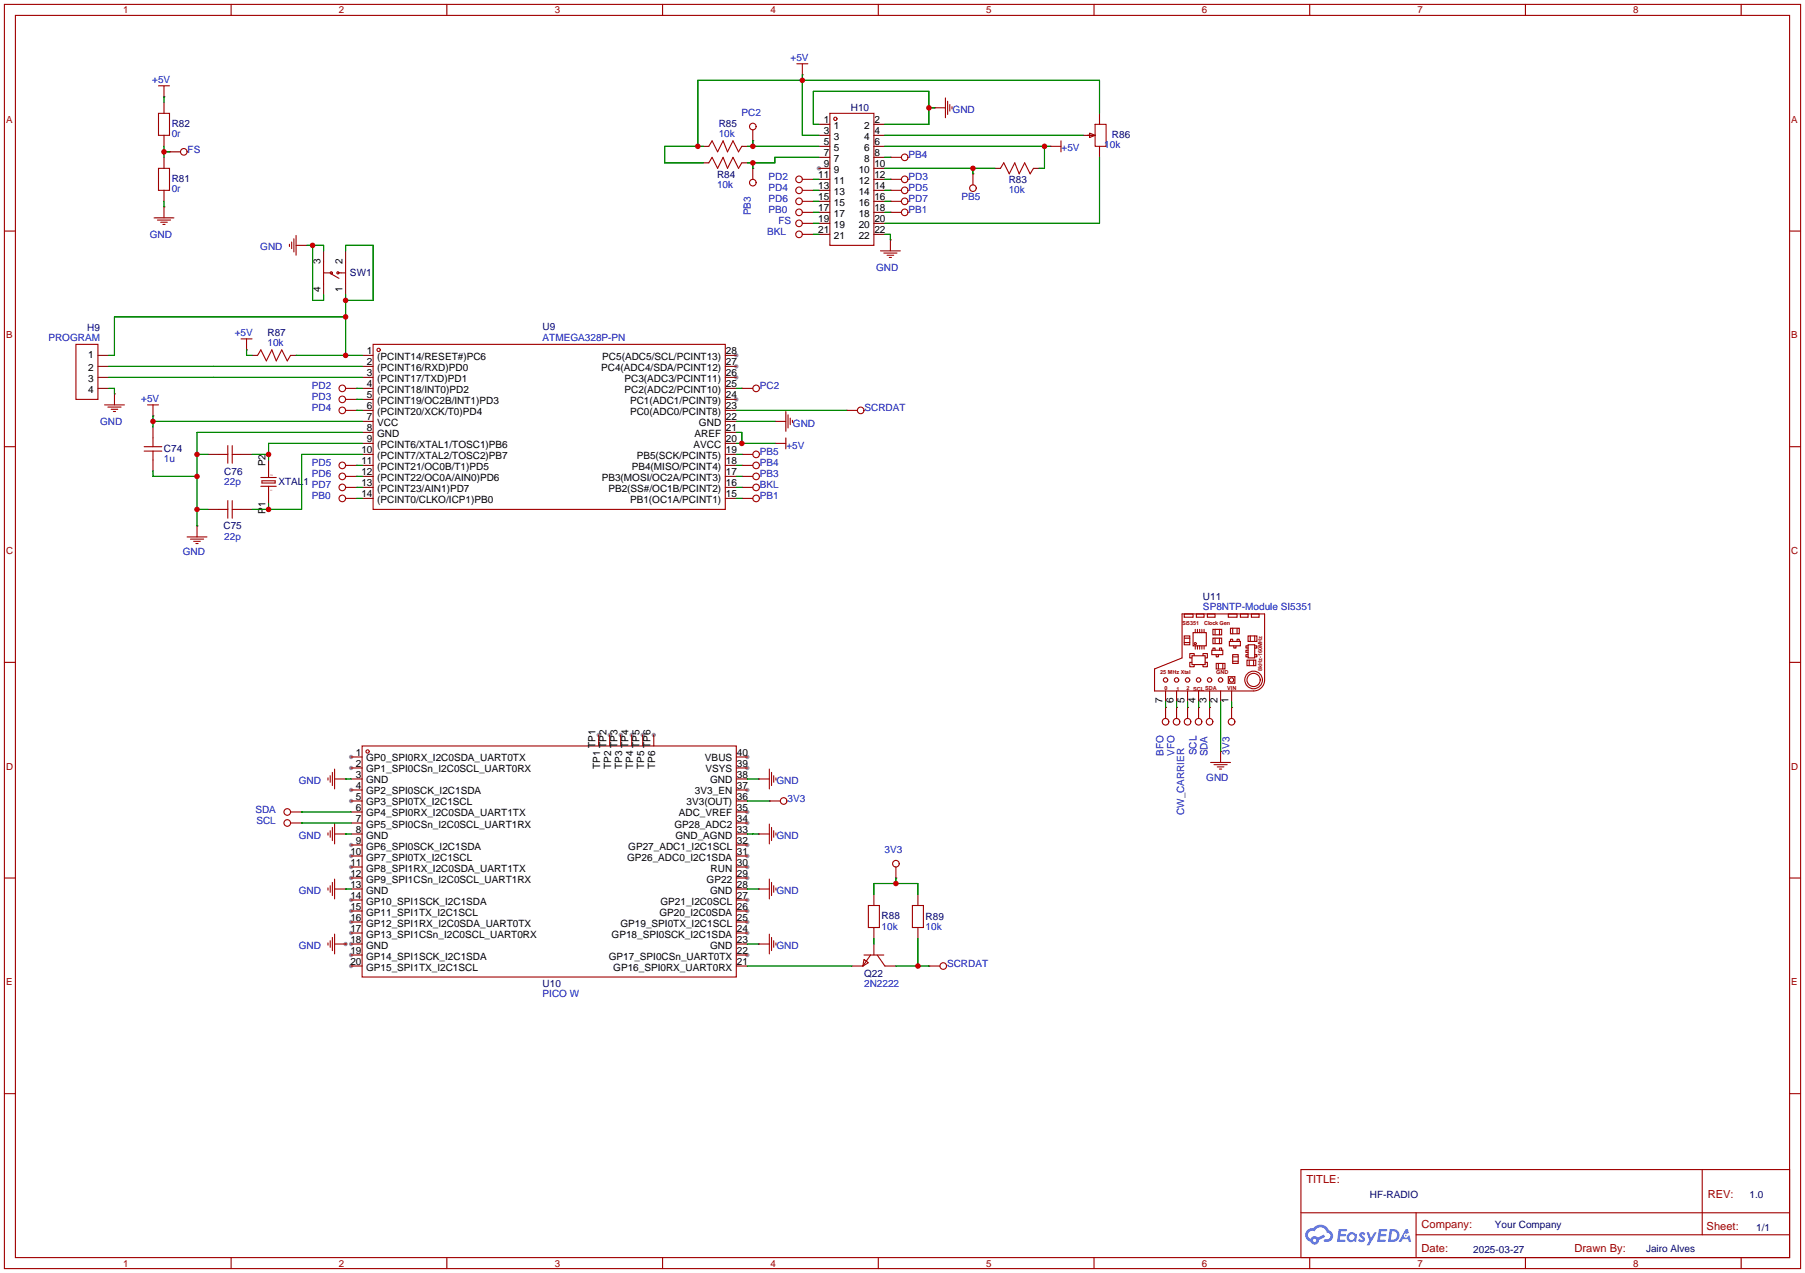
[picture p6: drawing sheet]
<svg xmlns="http://www.w3.org/2000/svg" width="417mm" height="294mm" viewBox="0 0 417 294" stroke-linecap="round" stroke-linejoin="round" font-family="sans-serif">
<g fill="#999">
<circle cx="189" cy="38.9" r=".51"/>
<circle cx="169.9" cy="82" r=".51"/>
<circle cx="169.9" cy="84.6" r=".51"/>
<circle cx="169.9" cy="87.1" r=".51"/>
<circle cx="169.9" cy="92.2" r=".51"/>
<circle cx="81" cy="174.8" r=".51"/>
<circle cx="81" cy="177.3" r=".51"/>
<circle cx="81" cy="182.4" r=".51"/>
<circle cx="81" cy="184.9" r=".51"/>
<circle cx="81" cy="195.1" r=".51"/>
<circle cx="81" cy="197.6" r=".51"/>
<circle cx="81" cy="200.2" r=".51"/>
<circle cx="81" cy="202.7" r=".51"/>
<circle cx="81" cy="207.8" r=".51"/>
<circle cx="81" cy="210.3" r=".51"/>
<circle cx="81" cy="212.9" r=".51"/>
<circle cx="81" cy="215.4" r=".51"/>
<circle cx="81" cy="217.9" r=".51"/>
<circle cx="81" cy="220.5" r=".51"/>
<circle cx="81" cy="223" r=".51"/>
<circle cx="172.5" cy="220.5" r=".51"/>
<circle cx="172.5" cy="215.4" r=".51"/>
<circle cx="172.5" cy="212.9" r=".51"/>
<circle cx="172.5" cy="210.3" r=".51"/>
<circle cx="172.5" cy="207.8" r=".51"/>
<circle cx="172.5" cy="202.7" r=".51"/>
<circle cx="172.5" cy="200.2" r=".51"/>
<circle cx="172.5" cy="197.6" r=".51"/>
<circle cx="172.5" cy="195.1" r=".51"/>
<circle cx="172.5" cy="190" r=".51"/>
<circle cx="172.5" cy="187.5" r=".51"/>
<circle cx="172.5" cy="182.4" r=".51"/>
<circle cx="172.5" cy="177.3" r=".51"/>
<circle cx="172.5" cy="174.8" r=".51"/>
<circle cx="138.2" cy="169.7" r=".51"/>
<circle cx="140.7" cy="169.7" r=".51"/>
<circle cx="143.3" cy="169.7" r=".51"/>
<circle cx="145.8" cy="169.7" r=".51"/>
<circle cx="148.3" cy="169.7" r=".51"/>
<circle cx="150.9" cy="169.7" r=".51"/>
<circle cx="79.8" cy="217.9" r=".51"/>
</g>
<g fill="none" stroke="#a10000" stroke-width=".25">
<path d="M1 1h414.5v291.9h-414.5zM3.6 3.6h409.4v286.7h-409.4zM53.3 1v2.6M103.1 1v2.6M152.9 1v2.6M202.7 1v2.6M252.5 1v2.6M302.3 1v2.6M352 1v2.6M401.8 1v2.6M1 53.3h2.6M413 53.3h2.5"/>
<path d="M1 103.1h2.6M413 103.1h2.5M1 152.9h2.6M413 152.9h2.5M1 202.7h2.6M413 202.7h2.5M1 252.5h2.6M413 252.5h2.5M300.2 270h112.8v20.3h-112.8zM300.3 280h112.6M326.8 280v10.1M392.8 270v15.1"/>
<path d="M53.3 290.3v2.6M103.1 290.3v2.6M152.9 290.3v2.6M202.7 290.3v2.6M252.5 290.3v2.6M302.3 290.3v2.6M326.8 285.1h86.1M352 290.3v2.6M401.8 290.3v2.6"/>
</g>
<g fill="#5487ff">
<path d="M313.9 284.6l.5-.2 .4 .1 .3 .3-.3 .4a.33 .33 0 0 0-.2-.3 .33 .33 0 0 0-.4 .2l.1 .1a.86 .86 0 0 1 .6 .6 .86 .86 0 0 1-.2 .9h-.7l-.6-.4 .3-.3 .5 .3 .3-.2-.1-.1a.88 .88 0 0 1-.5-1.4z"/>
<path d="M315.4 284.5h.5l.5 1.3 .8-1.3h.6l-1.8 3h-.6l.6-1.1z"/>
<path d="M309 283.7l1.8 .1v.4h-1.3l-.1 .7h1.1l.2 .2-.3 .3h-1.1l-.1 .8h1.2l.1 .2-.1 .3h-1.9z"/>
<path d="M318.2 283.7l1.9 .1-.1 .4h-1.3v.7h1l.3 .2-.3 .3h-1.1l-.1 .8h1.2l.1 .2-.1 .3h-1.9z"/>
<path d="M324.4 283.7h.5l.2 .9-.4 .2a.5 .5 0 0 0-.7 .2 .5 .5 0 0 0 .3 .7 .5 .5 0 0 0 .6-.4l.4-.2 .4 1.6h-.6l-.2-.6h-1.2l-.3 .6h-.6z"/>
<path d="M320.7 283.7l-.4 3h1a1.51 1.51 0 0 0 1.7-1.5 1.51 1.51 0 0 0-1.8-1.5zM321.2 284.2a1.02 1.02 0 0 1 1.2 1.2 1.02 1.02 0 0 1-1.4 .8z"/>
<path d="M311.2 284.7a1.11 1.11 0 0 0-.3 1.6 1.11 1.11 0 0 0 1.6 .2l.5 .2 .2-1.6-.4-.3a1.02 1.02 0 0 0-1.6-.1zM311.3 285.6a.67 .67 0 0 1 1.3 0 .67 .67 0 0 1-1.3 0z"/>
<path d="M301.7 284a1.58 1.58 0 0 0 .7 2.7 1.01 1.01 0 0 0 1.2 .6 1.01 1.01 0 0 0 .8-1l1.4-.8-.3-.5-1.3 .7-.5-.3a1.02 1.02 0 0 0-1.3 .6 1 1 0 0 1-.4-1.4 1 1 0 0 1 1.4-.3 1.49 1.49 0 0 1 1.5-1 1.49 1.49 0 0 1 1.3 1.3 .82 .82 0 0 1 .8 1 .82 .82 0 0 1-1.2 .5l-.3 .1v.3a1.4 1.4 0 0 0 2-.6 1.4 1.4 0 0 0-.8-1.9 2.19 2.19 0 0 0-3.7-.5l-.8 .1zM303 286.4a.4 .4 0 0 1 .8 0 .4 .4 0 0 1-.8 0z"/>
<circle cx="324.4" cy="285.2" r=".19"/>
</g>
<g fill="none" stroke="#a10000" stroke-width=".25">
<path d="M36.6 19.8h2.5M37.8 19.8v2.6M183.9 14.7h2.5M185.2 14.7v2.6M36.6 38.9h2.5v5h-2.5zM36.6 26.2h2.5v5h-2.5zM39.1 35.1h2.6M163.6 37.6l.7-1.3 1.3 2.6 1.3-2.6 1 2.6 1.3-2.6 1.2 2.6 .8-1.3M163.6 33.8l.7-1.3 1.3 2.6 1.3-2.6 1 2.6 1.3-2.6 1.2 2.6 .8-1.3M173.7 30v2.5M173.7 38.9v2.5M191.5 26.2h10.2v30.4h-10.2z"/>
<path d="M205.5 36.3h2.5M215.6 24.9h2.6M218.2 22.6v4.6M218.7 23.4v3M219.2 24.1v1.6M219.7 24.6v.5M230.9 38.9l.7-1.3 1.3 2.5 1.3-2.5 1 2.5 1.3-2.5 1.2 2.5 .8-1.2M242.3 33.8h2.6M244.9 32.5v2.6M251 31.2h1.2M251.5 30.7l1.2 .5-1.2 .6zM252.7 28.7h2.6v5.1h-2.6z"/>
<path d="M35.6 50.3h4.5M36.3 50.8h3.1M37.1 51.3h1.5M37.6 51.8h.5M37.8 47.8v2.5M66.8 56.4v.5M67.3 55.9v1.5M67.8 55.1v3.1M68.3 56.6h2.6M68.3 54.4v4.5M185.2 54.1h2.5M185.2 51.6h2.5"/>
<path d="M185.2 49h2.5M185.2 46.5h2.5M185.2 43.9h2.5M185.2 41.4h2.5M203.2 57.9h4.6M204 58.4h3M204.7 58.9h1.5M205.2 59.4h.5M205.5 55.4v2.5M205.5 49h2.5M205.5 46.5h2.5M205.5 43.9h2.5"/>
<path d="M205.5 41.4h2.5M224.5 40.1v2.6M17.5 79.5h5.1v12.7h-5.1zM55.6 78.2h2.6M56.9 78.2v2.6M74.7 63h1.8M74.7 60.5v5M76.5 63.2l1.7 1.1M78 63h1.8M79.8 60.5v5M86.1 79.5h81.3v38.1h-81.3zM24.1 93.5h4.6"/>
<path d="M24.9 94h3M25.7 94.5h1.5M26.2 95h.5M26.4 90.9v2.6M34 93.5h2.6M35.3 93.5v2.5M59.4 82l.8-1.2 1.3 2.5 1.2-2.5 1.1 2.5 1.2-2.5 1.3 2.5 .8-1.3M79.8 89.7h2.5M79.8 94.7h2.5M79.8 92.2h2.5M171.2 89.7h2.5M178.8 97.3h2.6"/>
<path d="M181.4 95v4.6M181.9 95.8v3M182.4 96.5v1.5M182.9 97v.5M195.3 94.7h2.6M33.3 104.1h4M33.3 103.1h4M35.3 101.1v2M35.3 104.1v2.1M50.5 104.9h2.1M50.5 117.6h2.1M52.6 102.9v4"/>
<path d="M52.6 115.6v4M53.6 104.9h2M53.6 117.6h2M53.6 102.9v4M53.6 115.6v4M60.2 110.2h3.6M60.2 112.3h3.6M60.5 111h3v.5h-3zM62 108.7v1.5M62 112.3v1.5M79.8 112.5h2.5M79.8 107.4h2.5"/>
<path d="M79.8 110h2.5M79.8 115.1h2.5M171.2 104.9h2.5M171.2 112.5h2.5M171.2 107.4h2.5M171.2 110h2.5M171.2 115.1h2.5M178.8 102.4h2.6M181.4 101.1v2.5M43.2 124h4.6M43.9 124.5h3.1M44.7 125h1.5"/>
<path d="M45.2 125.5h.5M45.5 121.4v2.6M272.8 141.7h19v15.3a2.54 2.54 0 0 1-2.5 2.5h-22.9v-5.1l6.4-2.5zM273.3 141.7h2v.8h-2zM273.3 146.8h1.3v2h-1.3zM273.3 148.3h1.3M273.3 147.3h1.3M275.1 151.4h3v2h-3zM275.1 152.9h-.5v1h1v-.5M275.3 146h3.1v3.1h-3.1zM275.6 151.4v-.5h-1v1h.5M275.8 145.3v.7"/>
<path d="M275.8 149.1v.8M276.1 141.7h1.8v.8h-1.8zM276.4 145.3v.7M276.4 149.1v.8M276.9 145.3v.7M276.9 149.1v.8M277.4 145.3v.7M277.4 149.1v.8M277.6 151.4v-.5h1v1h-.5M277.9 145.3v.7M277.9 149.1v.8M278.1 152.9h.5v1h-1v-.5"/>
<path d="M278.6 141.7h1.8v.8h-1.8zM279.7 150.1h2.5v1h-2.5zM279.9 145.3h2v1.3h-2zM279.9 147.3h2v1.3h-2zM279.9 150.1v-.5h.5v.5M280.4 145.3v1.3M280.4 147.3v1.3M280.7 153.2h2v1.2h-2zM280.7 151.1v.5h.5v-.5M281.2 153.2v1.2M281.4 150.1v-.5h.5v.5M281.4 145.3v1.3"/>
<path d="M281.4 147.3v1.3M282.2 153.2v1.2M283.5 156.2h1.5v1.5h-1.5zM283.5 141.7h2v.8h-2zM283.7 148.1h2.6v1h-2.6zM284 145h2v1.3h-2zM284 148.1v-.5h.5v.5M284.5 151.1h1.3v2.1h-1.3zM284.5 145v1.3M284.5 152.7h1.3M284.5 151.6h1.3M284.7 149.1v.5h.5v-.5"/>
<path d="M285.5 148.1v-.5h.5v.5M285.5 145v1.3M286.3 141.7h1.7v.8h-1.7zM287.8 152.4h2v1.3h-2zM288 146.8h2.1v1.3h-2.1zM288 148.8h1.6v3.1h-1.6zM288 150.1h-.5v.5h.5M288 149.1h-.5v.5h.5M288 151.1h-.5v.5h.5M288.3 152.4v1.3M288.5 146.8v1.3M288.8 141.7h1.8v.8h-1.8z"/>
<path d="M289.3 152.4v1.3M289.6 149.1h.5v.5h-.5M289.6 151.1h.5v.5h-.5M289.6 146.8v1.3M75.7 179.6v.5M76.2 179.1v1.5M76.7 178.3v3.1M77.2 179.8h2.6M77.2 177.5v4.6M83.6 172.2h86.3v53.4h-86.3zM175 179.8h2.5M177.5 177.5v4.6"/>
<path d="M178.1 178.3v3.1M178.6 179.1v1.5M179.1 179.6v.5M269 163.3v2.6M271.5 163.3v2.6M274.1 163.3v2.6M276.6 163.3v2.6M279.1 163.3v2.6M279.4 176h4.6M280.2 176.5h3M280.9 177h1.5M281.4 177.5h.5"/>
<path d="M281.7 173.5v2.5M284.2 163.3v2.6M67.1 187.5h2.5M67.1 190h2.5M75.7 192.3v.5M76.2 191.8v1.5M76.7 191v3.1M77.2 192.5h2.6M77.2 190.2v4.6M175 192.5h2.5M177.5 190.2v4.6M177.5 184.9h2.6"/>
<path d="M178.1 191v3.1M178.6 191.8v1.5M179.1 192.3v.5M75.7 205v.5M75.7 217.7v.5M76.2 204.5v1.5M76.2 217.2v1.5M76.7 203.7v3.1M76.7 216.4v3.1M77.2 205.2h2.6M77.2 217.9h2.6M77.2 202.9v4.6"/>
<path d="M77.2 215.6v4.6M175 205.2h2.5M175 217.9h2.5M177.5 202.9v4.6M177.5 215.6v4.6M178.1 203.7v3.1M178.1 216.4v3.1M178.6 204.5v1.5M178.6 217.2v1.5M179.1 205v.5M179.1 217.7v.5M200.4 209h2.5v5.1h-2.5z"/>
<path d="M206.8 200.2v2.5M210.6 209h2.5v5.1h-2.5zM199.4 221.5l1 .7-1.3 .8zM199.4 220.5h4.6M200.9 220.5l-1.8 2.5M202.4 220.5l1.8 2.5M214.4 223h2.5"/>
<circle cx="42.4" cy="35.1" r=".76"/>
<circle cx="173.7" cy="29.2" r=".76"/>
<circle cx="192.8" cy="27.4" r=".38"/>
<circle cx="208.8" cy="36.3" r=".76"/>
<circle cx="173.7" cy="42.2" r=".76"/>
<circle cx="184.4" cy="43.9" r=".76"/>
<circle cx="184.4" cy="41.4" r=".76"/>
<circle cx="184.4" cy="54.1" r=".76"/>
<circle cx="184.4" cy="49" r=".76"/>
<circle cx="184.4" cy="51.6" r=".76"/>
<circle cx="184.4" cy="46.5" r=".76"/>
<circle cx="208.8" cy="41.4" r=".76"/>
<circle cx="208.8" cy="43.9" r=".76"/>
<circle cx="208.8" cy="49" r=".76"/>
<circle cx="208.8" cy="46.5" r=".76"/>
<circle cx="224.5" cy="43.4" r=".76"/>
<circle cx="76.5" cy="63" r=".25"/>
<circle cx="78" cy="63" r=".25"/>
<circle cx="79" cy="92.2" r=".76"/>
<circle cx="79" cy="94.7" r=".76"/>
<circle cx="79" cy="89.7" r=".76"/>
<circle cx="87.4" cy="80.8" r=".38"/>
<circle cx="174.5" cy="89.7" r=".76"/>
<circle cx="198.6" cy="94.7" r=".76"/>
<circle cx="79" cy="107.4" r=".76"/>
<circle cx="79" cy="115.1" r=".76"/>
<circle cx="79" cy="110" r=".76"/>
<circle cx="79" cy="112.5" r=".76"/>
<circle cx="174.5" cy="107.4" r=".76"/>
<circle cx="174.5" cy="104.9" r=".76"/>
<circle cx="174.5" cy="115.1" r=".76"/>
<circle cx="174.5" cy="110" r=".76"/>
<circle cx="174.5" cy="112.5" r=".76"/>
<circle cx="269" cy="157" r=".51"/>
<circle cx="271.5" cy="157" r=".51"/>
<circle cx="274.1" cy="157" r=".51"/>
<circle cx="275.8" cy="148.6" r=".25"/>
<circle cx="276.6" cy="157" r=".51"/>
<circle cx="279.1" cy="157" r=".51"/>
<circle cx="281.7" cy="157" r=".51"/>
<circle cx="284.2" cy="157" r=".51"/>
<circle cx="289.3" cy="157" r="1.52"/>
<circle cx="289.3" cy="157" r="2.03"/>
<circle cx="84.8" cy="173.5" r=".38"/>
<circle cx="269" cy="166.6" r=".76"/>
<circle cx="271.5" cy="166.6" r=".76"/>
<circle cx="274.1" cy="166.6" r=".76"/>
<circle cx="276.6" cy="166.6" r=".76"/>
<circle cx="279.1" cy="166.6" r=".76"/>
<circle cx="284.2" cy="166.6" r=".76"/>
<circle cx="66.3" cy="190" r=".76"/>
<circle cx="66.3" cy="187.5" r=".76"/>
<circle cx="180.8" cy="184.9" r=".76"/>
<circle cx="206.8" cy="199.4" r=".76"/>
<circle cx="217.7" cy="223" r=".76"/>
</g>
<g fill="none" stroke="#870000" stroke-width=".25">
<path d="M185.2 17.3h.1M37.8 22.4h.1M37.8 23.6v2.6M37.8 31.2v2.6M37.8 36.3v2.6M39.1 35.1h.1M162.3 33.8h1.3M162.3 37.6h1.3M171.2 33.8h1.3M171.2 37.6h1.3M173.7 32.5h.1M173.7 38.9h.1"/>
<path d="M189 28.7h2.5M189 31.2h2.5M189 33.8h2.5M189 36.3h2.5M189 38.9h2.5M201.7 28.7h2.5M201.7 31.2h2.5M201.7 33.8h2.5M201.7 36.3h2.5M201.7 38.9h2.5M205.5 36.3h.1M215.6 24.9h.1"/>
<path d="M229.6 38.9h1.3M238.5 38.9h1.3M242.3 33.8h.1M249.9 31.2h2.6M253.7 26.2v2.5M253.7 33.8v2.5M37.8 47.8h.1M37.8 43.9v2.6M70.9 56.6h.1M74.7 57.9v2.6M79.8 57.9v2.6M187.7 54.1h.1"/>
<path d="M187.7 51.6h.1M187.7 49h.1M187.7 46.5h.1M187.7 43.9h.1M187.7 41.4h.1M189 54.1h2.5M189 51.6h2.5M189 49h2.5M189 46.5h2.5M189 43.9h2.5M189 41.4h2.5M201.7 54.1h2.5"/>
<path d="M201.7 51.6h2.5M201.7 49h2.5M201.7 46.5h2.5M201.7 43.9h2.5M201.7 41.4h2.5M205.5 55.4h.1M205.5 49h.1M205.5 46.5h.1M205.5 43.9h.1M205.5 41.4h.1M224.5 40.1h.1M74.7 65.5v2.6"/>
<path d="M79.8 65.5v2.6M22.6 82h2.5M22.6 84.6h2.5M22.6 87.1h2.5M22.6 89.7h2.5M26.4 90.9h.1M35.3 96h.1M35.3 98.6v2.5M56.9 80.8h.1M58.2 82h1.2M67.1 82h1.2M82.3 94.7h.1"/>
<path d="M82.3 92.2h.1M82.3 89.7h.1M83.6 82h2.5M83.6 84.6h2.5M83.6 87.1h2.5M83.6 89.7h2.5M83.6 92.2h2.5M83.6 94.7h2.5M83.6 97.3h2.5M83.6 99.8h2.5M167.4 82h2.5M167.4 84.6h2.5"/>
<path d="M167.4 87.1h2.5M167.4 89.7h2.5M167.4 92.2h2.5M167.4 94.7h2.5M167.4 97.3h2.5M167.4 99.8h2.5M171.2 89.7h.1M178.8 97.3h.1M195.3 94.7h.1M35.3 106.2v2.5M48 117.6h2.5M48 104.9h2.5"/>
<path d="M55.6 117.6h2.6M55.6 104.9h2.6M62 106.2v2.5M62 113.8v2.5M82.3 115.1h.1M82.3 112.5h.1M82.3 110h.1M82.3 107.4h.1M83.6 104.9h2.5M83.6 102.4h2.5M83.6 107.4h2.5M83.6 110h2.5"/>
<path d="M83.6 112.5h2.5M83.6 115.1h2.5M167.4 104.9h2.5M167.4 102.4h2.5M167.4 107.4h2.5M167.4 110h2.5M167.4 112.5h2.5M167.4 115.1h2.5M171.2 104.9h.1M171.2 112.5h.1M171.2 107.4h.1M171.2 110h.1"/>
<path d="M171.2 115.1h.1M178.8 102.4h.1M45.5 121.4h.1M269 159.5v2.6M271.5 159.5v2.6M274.1 159.5v2.6M276.6 159.5v2.6M279.1 159.5v2.6M281.7 159.5v2.6M284.2 159.5v2.6M79.8 179.8h.1M81 174.8h2.6"/>
<path d="M81 177.3h2.6M81 179.8h2.6M138.2 169.7v2.5M140.7 169.7v2.5M143.3 169.7v2.5M145.8 169.7v2.5M148.3 169.7v2.5M150.9 169.7v2.5M169.9 174.8h2.6M169.9 177.3h2.6M169.9 179.8h2.6M175 179.8h.1"/>
<path d="M269 163.3h.1M271.5 163.3h.1M274.1 163.3h.1M276.6 163.3h.1M279.1 163.3h.1M281.7 173.5h.1M284.2 163.3h.1M69.6 187.5h.1M69.6 190h.1M79.8 192.5h.1M81 182.4h2.6M81 184.9h2.6"/>
<path d="M81 187.5h2.6M81 190h2.6M81 192.5h2.6M81 195.1h2.6M81 197.6h2.6M169.9 182.4h2.6M169.9 184.9h2.6M169.9 187.5h2.6M169.9 190h2.6M169.9 192.5h2.6M169.9 195.1h2.6M169.9 197.6h2.6"/>
<path d="M175 192.5h.1M177.5 184.9h.1M79.8 217.9h.1M79.8 205.2h.1M81 200.2h2.6M81 202.7h2.6M81 205.2h2.6M81 207.8h2.6M81 210.3h2.6M81 212.9h2.6M81 215.4h2.6M81 217.9h2.6"/>
<path d="M169.9 200.2h2.6M169.9 202.7h2.6M169.9 205.2h2.6M169.9 207.8h2.6M169.9 210.3h2.6M169.9 212.9h2.6M169.9 215.4h2.6M169.9 217.9h2.6M175 205.2h.1M175 217.9h.1M201.7 206.5v2.5M201.7 214.1v2.6"/>
<path d="M201.7 217.9v2.6M206.8 202.7h.1M211.8 206.5v2.5M211.8 214.1v2.6M81 220.5h2.6M81 223h2.6M169.9 220.5h2.6M169.9 223h2.6M196.6 223h2.5M204.2 223h2.6M214.4 223h.1"/>
</g>
<g fill="none" stroke="#008700" stroke-width=".25">
<path d="M185.2 17.3v13.9h3.8M37.8 22.4v1.2M37.8 33.8v2.5M37.8 35.1h1.3M162.3 33.8h-8.9v3.8h8.9M172.5 33.8h16.5M173.7 32.5v1.3M173.7 37.6v1.3M189 36.3h-10.2v1.3h-6.3M189 28.7h-1.3v-7.6h26.7v7.6h-10.2M204.2 38.9h25.4M204.2 33.8h38.1"/>
<path d="M204.2 36.3h1.3M204.2 31.2h45.7M214.4 24.9h1.2M224.5 38.9v1.2M241 33.8v5.1h-1.2M253.7 36.3v15.3h-49.5M253.7 26.2v-7.7h-92.7v15.3M37.8 46.5v1.3M70.9 56.6h3.8v1.3M72.1 56.6v12.7h2.6v-1.2M79.8 57.9v-1.3h6.3v12.7h-6.3M187.7 54.1h1.3"/>
<path d="M187.7 51.6h1.3M187.7 49h1.3M187.7 46.5h1.3M187.7 43.9h1.3M187.7 41.4h1.3M204.2 54.1h1.3v1.3M204.2 49h1.3M204.2 46.5h1.3M204.2 43.9h1.3M204.2 41.4h1.3M79.8 68.1v13.9M79.8 73.2h-53.4v8.8h-1.3"/>
<path d="M25.1 89.7h1.3v1.2M25.1 87.1h58.5M25.1 84.6h58.5M35.3 97.3h48.3M35.3 96v2.6M56.9 80.8v1.2h1.3M68.3 82h15.3M82.3 89.7h1.3M82.3 94.7h1.3M82.3 92.2h1.3M83.6 99.8h-38.1v21.6M169.9 89.7h1.3"/>
<path d="M169.9 94.7h25.4M169.9 99.8h1.3v2.6M169.9 97.3h8.9M35.3 108.7v1.3h10.2M45.5 104.9h2.5M45.5 117.6h2.5M58.2 104.9h3.8M62 116.3v1.3M82.3 107.4h1.3M82.3 110h1.3M82.3 112.5h1.3M82.3 115.1h1.3"/>
<path d="M83.6 104.9h-14v12.7h-11.4M83.6 102.4h-21.6v3.8M169.9 104.9h1.3M169.9 107.4h1.3M169.9 110h1.3M169.9 112.5h1.3M169.9 115.1h1.3M169.9 102.4h8.9M79.8 179.8h1.2M172.5 179.8h2.5M269 162.1v1.2M271.5 162.1v1.2"/>
<path d="M274.1 162.1v1.2M276.6 162.1v1.2M279.1 162.1v1.2M281.7 162.1v11.4M284.2 162.1v1.2M69.6 187.5h11.4M69.6 190h11.4M79.8 192.5h1.2M172.5 192.5h2.5M172.5 184.9h5M79.8 205.2h1.2M172.5 205.2h2.5"/>
<path d="M172.5 217.9h2.5M201.7 206.5v-2.5h10.1v2.5M201.7 216.7v1.2M206.8 202.7v1.3M211.8 216.7v6.3M172.5 223h24.1M206.8 223h7.6"/>
</g>
<g fill="#c00">
<circle cx="79.8" cy="69.3" r=".63"/>
<circle cx="79.8" cy="73.2" r=".63"/>
<circle cx="79.8" cy="82" r=".63"/>
<circle cx="72.1" cy="56.6" r=".63"/>
<circle cx="37.8" cy="35.1" r=".63"/>
<circle cx="224.5" cy="38.9" r=".63"/>
<circle cx="173.7" cy="33.8" r=".63"/>
<circle cx="173.7" cy="37.6" r=".63"/>
<circle cx="241" cy="33.8" r=".63"/>
<circle cx="161" cy="33.8" r=".63"/>
<circle cx="185.2" cy="18.5" r=".63"/>
<circle cx="214.4" cy="24.9" r=".63"/>
<circle cx="171.2" cy="102.4" r=".63"/>
<circle cx="45.5" cy="104.9" r=".63"/>
<circle cx="45.5" cy="110" r=".63"/>
<circle cx="45.5" cy="117.6" r=".63"/>
<circle cx="35.3" cy="97.3" r=".63"/>
<circle cx="62" cy="104.9" r=".63"/>
<circle cx="62" cy="117.6" r=".63"/>
<circle cx="211.8" cy="223" r=".63"/>
<circle cx="206.8" cy="204" r=".63"/>
</g>
<g font-size="2.6" fill="#a00000">
<text x="301.5" y="273.2">TITLE:</text>
<text x="394.1" y="276.6">REV:</text>
<text x="328.1" y="283.4">Company:</text>
<text x="393.9" y="283.9">Sheet:</text>
<text x="328.1" y="288.9">Date:</text>
<text x="363.4" y="289">Drawn By:</text>
</g>
<g font-size="2.3" fill="#00f">
<text x="182.4" y="14">+5V</text>
<text x="35.1" y="19.2">+5V</text>
<text x="171.1" y="26.7">PC2</text>
<text x="219.8" y="26.1">GND</text>
<text x="39.6" y="31.7">0r</text>
<text x="43.3" y="35.2">FS</text>
<text x="165.9" y="31.6">10k</text>
<text x="245" y="35">+5V</text>
<text x="254.8" y="34.2">10k</text>
<text x="177.4" y="41.6">PD2</text>
<text x="209.7" y="36.5">PB4</text>
<text x="209.7" y="41.6">PD3</text>
<text x="39.6" y="44.4">0r</text>
<text x="165.5" y="43.4">10k</text>
<text x="177.4" y="46.6">PD6</text>
<text x="177.4" y="44.1">PD4</text>
<text x="209.7" y="46.6">PD7</text>
<text x="209.7" y="44.1">PD5</text>
<text x="221.9" y="46.2">PB5</text>
<text x="232.8" y="44.7">10k</text>
<text x="173.3" y="49.7" transform="rotate(-90 173.3 49.7)">PB3</text>
<text x="177.4" y="49.2">PB0</text>
<text x="179.7" y="51.7">FS</text>
<text x="209.7" y="49.2">PB1</text>
<text x="34.5" y="54.9">GND</text>
<text x="60.1" y="57.8">GND</text>
<text x="177" y="54.3">BKL</text>
<text x="202.2" y="62.5">GND</text>
<text x="54.2" y="77.6">+5V</text>
<text x="11.2" y="78.6">PROGRAM</text>
<text x="61.7" y="79.9">10k</text>
<text x="125.2" y="78.6">ATMEGA328P-PN</text>
<text x="72" y="89.8">PD2</text>
<text x="175.4" y="89.8">PC2</text>
<text x="32.6" y="92.8">+5V</text>
<text x="72" y="94.9">PD4</text>
<text x="72" y="92.4">PD3</text>
<text x="199.5" y="94.9">SCRDAT</text>
<text x="23.1" y="98">GND</text>
<text x="183" y="98.5">GND</text>
<text x="37.8" y="106.7">1u</text>
<text x="72" y="107.6">PD5</text>
<text x="175.4" y="105.1">PB5</text>
<text x="175.4" y="107.6">PB4</text>
<text x="181.5" y="103.5">+5V</text>
<text x="51.8" y="112">22p</text>
<text x="72" y="112.7">PD7</text>
<text x="72" y="110.1">PD6</text>
<text x="175.4" y="112.7">BKL</text>
<text x="175.4" y="110.1">PB3</text>
<text x="72" y="115.2">PB0</text>
<text x="175.4" y="115.2">PB1</text>
<text x="51.8" y="124.7">22p</text>
<text x="42.2" y="128.2">GND</text>
<text x="277.6" y="140.9">SP8NTP-Module SI5351</text>
<text x="268.5" y="174.5" transform="rotate(-90 268.5 174.5)">BFO</text>
<text x="271.1" y="174.5" transform="rotate(-90 271.1 174.5)">VFO</text>
<text x="276.1" y="174.4" transform="rotate(-90 276.1 174.4)">SCL</text>
<text x="278.7" y="174.6" transform="rotate(-90 278.7 174.6)">SDA</text>
<text x="283.8" y="174.2" transform="rotate(-90 283.8 174.2)">3V3</text>
<text x="69" y="181">GND</text>
<text x="179.2" y="181">GND</text>
<text x="181.7" y="185.1">3V3</text>
<text x="278.4" y="180.3">GND</text>
<text x="58.9" y="187.6">SDA</text>
<text x="59.2" y="190.2">SCL</text>
<text x="273.3" y="188.2" transform="rotate(-90 273.3 188.2)">CW_CARRIER</text>
<text x="69" y="193.7">GND</text>
<text x="179.2" y="193.7">GND</text>
<text x="204.1" y="196.9">3V3</text>
<text x="69" y="206.4">GND</text>
<text x="179.2" y="206.4">GND</text>
<text x="203.5" y="214.6">10k</text>
<text x="213.6" y="214.6">10k</text>
<text x="69" y="219.1">GND</text>
<text x="179.2" y="219.1">GND</text>
<text x="199.4" y="227.9">2N2222</text>
<text x="218.6" y="223.2">SCRDAT</text>
<text x="125.2" y="230.2">PICO W</text>
</g>
<g font-size="2.3" fill="#000080">
<text x="39.6" y="29.4">R82</text>
<text x="165.9" y="29.3">R85</text>
<text x="196.3" y="25.6">H10</text>
<text x="256.6" y="32">R86</text>
<text x="165.5" y="41.1">R84</text>
<text x="39.6" y="42.1">R81</text>
<text x="232.8" y="42.3">R83</text>
<text x="80.8" y="63.7">SW1</text>
<text x="20.2" y="76.3">H9</text>
<text x="61.7" y="77.6">R87</text>
<text x="125.2" y="76.3">U9</text>
<text x="37.8" y="104.4">C74</text>
<text x="51.8" y="109.7">C76</text>
<text x="64.3" y="112">XTAL1</text>
<text x="51.6" y="122.1">C75</text>
<text x="277.6" y="138.5">U11</text>
<text x="203.5" y="212.3">R88</text>
<text x="213.6" y="212.3">R89</text>
<text x="125.2" y="227.8">U10</text>
<text x="199.4" y="225.6">Q22</text>
<text x="316.1" y="276.5">HF-RADIO</text>
<text x="403.8" y="276.7">1.0</text>
<text x="345" y="283.5">Your Company</text>
<text x="405.3" y="284.1">1/1</text>
<text x="340" y="289.2">2025-03-27</text>
<text x="379.9" y="289.1">Jairo Alves</text>
</g>
<g font-size="2.3">
<text x="190.1" y="28.5">1</text>
<text x="192.5" y="29.7">1</text>
<text x="199.5" y="29.7">2</text>
<text x="201.8" y="28.5">2</text>
<text x="190.1" y="33.6">5</text>
<text x="190.1" y="31">3</text>
<text x="192.5" y="34.8">5</text>
<text x="192.5" y="32.3">3</text>
<text x="199.5" y="32.3">4</text>
<text x="199.5" y="34.8">6</text>
<text x="201.8" y="31">4</text>
<text x="201.8" y="33.6">6</text>
<text x="188.8" y="41.2">11</text>
<text x="190.1" y="38.6">9</text>
<text x="190.1" y="36.1">7</text>
<text x="192.5" y="39.9">9</text>
<text x="192.5" y="37.4">7</text>
<text x="198.2" y="39.9">10</text>
<text x="199.5" y="37.4">8</text>
<text x="201.8" y="36.1">8</text>
<text x="201.8" y="38.6">10</text>
<text x="201.8" y="41.2">12</text>
<text x="188.8" y="46.3">15</text>
<text x="188.8" y="43.7">13</text>
<text x="192.5" y="47.5">15</text>
<text x="192.5" y="45">13</text>
<text x="192.5" y="42.4">11</text>
<text x="198.2" y="42.4">12</text>
<text x="198.2" y="45">14</text>
<text x="198.2" y="47.5">16</text>
<text x="201.8" y="43.7">14</text>
<text x="201.8" y="46.3">16</text>
<text x="188.8" y="53.9">21</text>
<text x="188.8" y="51.3">19</text>
<text x="188.8" y="48.8">17</text>
<text x="192.5" y="52.6">19</text>
<text x="192.5" y="50.1">17</text>
<text x="198.2" y="50.1">18</text>
<text x="198.2" y="52.6">20</text>
<text x="201.8" y="48.8">18</text>
<text x="201.8" y="51.3">20</text>
<text x="201.8" y="53.9">22</text>
<text x="192.5" y="55.1">21</text>
<text x="198.2" y="55.1">22</text>
<text x="74" y="60.9" transform="rotate(-90 74 60.9)">3</text>
<text x="79" y="60.9" transform="rotate(-90 79 60.9)">2</text>
<text x="74" y="67.3" transform="rotate(-90 74 67.3)">4</text>
<text x="79" y="67.3" transform="rotate(-90 79 67.3)">1</text>
<text x="20.4" y="82.6">1</text>
<text x="84.7" y="81.8">1</text>
<text x="87" y="83.1">(PCINT14/RESET#)PC6</text>
<text x="139" y="83.1">PC5(ADC5/SCL/PCINT13)</text>
<text x="167.5" y="81.8">28</text>
<text x="20.4" y="85.6">2</text>
<text x="20.4" y="88.2">3</text>
<text x="84.7" y="89.4">4</text>
<text x="84.7" y="86.9">3</text>
<text x="84.7" y="84.4">2</text>
<text x="87" y="88.2">(PCINT17/TXD)PD1</text>
<text x="87" y="85.6">(PCINT16/RXD)PD0</text>
<text x="138.7" y="85.6">PC4(ADC4/SDA/PCINT12)</text>
<text x="144.1" y="88.2">PC3(ADC3/PCINT11)</text>
<text x="167.5" y="84.4">27</text>
<text x="167.5" y="86.9">26</text>
<text x="167.5" y="89.4">25</text>
<text x="20.4" y="90.7">4</text>
<text x="84.7" y="94.5">6</text>
<text x="84.7" y="92">5</text>
<text x="87" y="95.8">(PCINT20/XCK/T0)PD4</text>
<text x="87" y="93.2">(PCINT19/OC2B/INT1)PD3</text>
<text x="87" y="90.7">(PCINT18/INT0)PD2</text>
<text x="144.1" y="90.7">PC2(ADC2/PCINT10)</text>
<text x="145.4" y="93.2">PC1(ADC1/PCINT9)</text>
<text x="145.4" y="95.8">PC0(ADC0/PCINT8)</text>
<text x="167.5" y="92">24</text>
<text x="167.5" y="94.5">23</text>
<text x="84.7" y="99.6">8</text>
<text x="84.7" y="97.1">7</text>
<text x="87" y="100.9">GND</text>
<text x="87" y="98.3">VCC</text>
<text x="160.3" y="100.9">AREF</text>
<text x="161.3" y="98.3">GND</text>
<text x="167.5" y="97.1">22</text>
<text x="167.5" y="99.6">21</text>
<text x="61.3" y="107.7" transform="rotate(-90 61.3 107.7)">P2</text>
<text x="83.4" y="107.2">11</text>
<text x="83.4" y="104.7">10</text>
<text x="84.7" y="102.1">9</text>
<text x="87" y="105.9">(PCINT7/XTAL2/TOSC2)PB7</text>
<text x="87" y="103.4">(PCINT6/XTAL1/TOSC1)PB6</text>
<text x="146.9" y="105.9">PB5(SCK/PCINT5)</text>
<text x="160" y="103.4">AVCC</text>
<text x="167.5" y="102.1">20</text>
<text x="167.5" y="104.7">19</text>
<text x="167.5" y="107.2">18</text>
<text x="83.4" y="112.3">13</text>
<text x="83.4" y="109.8">12</text>
<text x="87" y="113.6">(PCINT23/AIN1)PD7</text>
<text x="87" y="111">(PCINT22/OC0A/AIN0)PD6</text>
<text x="87" y="108.5">(PCINT21/OC0B/T1)PD5</text>
<text x="138.9" y="111">PB3(MOSI/OC2A/PCINT3)</text>
<text x="140.4" y="113.6">PB2(SS#/OC1B/PCINT2)</text>
<text x="145.8" y="108.5">PB4(MISO/PCINT4)</text>
<text x="167.5" y="109.8">17</text>
<text x="167.5" y="112.3">16</text>
<text x="61.3" y="118.6" transform="rotate(-90 61.3 118.6)">P1</text>
<text x="83.4" y="114.8">14</text>
<text x="87" y="116.1">(PCINT0/CLKO/ICP1)PB0</text>
<text x="145.4" y="116.1">PB1(OC1A/PCINT1)</text>
<text x="167.5" y="114.8">15</text>
<text x="268.3" y="162.3" transform="rotate(-90 268.3 162.3)">7</text>
<text x="270.8" y="162.3" transform="rotate(-90 270.8 162.3)">6</text>
<text x="273.3" y="162.3" transform="rotate(-90 273.3 162.3)">5</text>
<text x="275.9" y="162.3" transform="rotate(-90 275.9 162.3)">4</text>
<text x="278.4" y="162.3" transform="rotate(-90 278.4 162.3)">3</text>
<text x="281" y="162.3" transform="rotate(-90 281 162.3)">2</text>
<text x="283.5" y="162.3" transform="rotate(-90 283.5 162.3)">1</text>
<text x="137.5" y="172.7" transform="rotate(-90 137.5 172.7)">TP1</text>
<text x="140" y="172.7" transform="rotate(-90 140 172.7)">TP2</text>
<text x="142.5" y="172.7" transform="rotate(-90 142.5 172.7)">TP3</text>
<text x="145.1" y="172.7" transform="rotate(-90 145.1 172.7)">TP4</text>
<text x="147.6" y="172.7" transform="rotate(-90 147.6 172.7)">TP5</text>
<text x="150.2" y="172.7" transform="rotate(-90 150.2 172.7)">TP6</text>
<text x="82.2" y="174.5">1</text>
<text x="82.2" y="177.1">2</text>
<text x="82.2" y="179.6">3</text>
<text x="84.5" y="175.8">GP0_SPI0RX_I2C0SDA_UART0TX</text>
<text x="84.5" y="178.3">GP1_SPI0CSn_I2C0SCL_UART0RX</text>
<text x="138.5" y="177.4" transform="rotate(-90 138.5 177.4)">TP1</text>
<text x="141" y="177.4" transform="rotate(-90 141 177.4)">TP2</text>
<text x="143.6" y="177.4" transform="rotate(-90 143.6 177.4)">TP3</text>
<text x="146.1" y="177.4" transform="rotate(-90 146.1 177.4)">TP4</text>
<text x="148.6" y="177.4" transform="rotate(-90 148.6 177.4)">TP5</text>
<text x="151.2" y="177.4" transform="rotate(-90 151.2 177.4)">TP6</text>
<text x="162.7" y="175.8">VBUS</text>
<text x="162.8" y="178.3">VSYS</text>
<text x="170.1" y="179.6">38</text>
<text x="170.1" y="177.1">39</text>
<text x="170.1" y="174.5">40</text>
<text x="82.2" y="182.1">4</text>
<text x="82.2" y="184.7">5</text>
<text x="84.5" y="180.9">GND</text>
<text x="84.5" y="183.4">GP2_SPI0SCK_I2C1SDA</text>
<text x="84.5" y="186">GP3_SPI0TX_I2C1SCL</text>
<text x="158.5" y="186">3V3(OUT)</text>
<text x="160.4" y="183.4">3V3_EN</text>
<text x="163.9" y="180.9">GND</text>
<text x="170.1" y="184.7">36</text>
<text x="170.1" y="182.1">37</text>
<text x="82.2" y="187.2">6</text>
<text x="82.2" y="189.8">7</text>
<text x="84.5" y="188.5">GP4_SPI0RX_I2C0SDA_UART1TX</text>
<text x="84.5" y="191">GP5_SPI0CSn_I2C0SCL_UART1RX</text>
<text x="155.6" y="191">GP28_ADC2</text>
<text x="156.7" y="188.5">ADC_VREF</text>
<text x="170.1" y="189.8">34</text>
<text x="170.1" y="187.2">35</text>
<text x="80.9" y="197.4">10</text>
<text x="82.2" y="192.3">8</text>
<text x="82.2" y="194.8">9</text>
<text x="84.5" y="193.6">GND</text>
<text x="84.5" y="196.1">GP6_SPI0SCK_I2C1SDA</text>
<text x="145" y="196.1">GP27_ADC1_I2C1SCL</text>
<text x="155.9" y="193.6">GND_AGND</text>
<text x="170.1" y="197.4">31</text>
<text x="170.1" y="194.8">32</text>
<text x="170.1" y="192.3">33</text>
<text x="80.9" y="199.9">11</text>
<text x="80.9" y="202.5">12</text>
<text x="84.5" y="198.7">GP7_SPI0TX_I2C1SCL</text>
<text x="84.5" y="201.2">GP8_SPI1RX_I2C0SDA_UART1TX</text>
<text x="84.5" y="203.7">GP9_SPI1CSn_I2C0SCL_UART1RX</text>
<text x="144.7" y="198.7">GP26_ADC0_I2C1SDA</text>
<text x="163.1" y="203.7">GP22</text>
<text x="164" y="201.2">RUN</text>
<text x="170.1" y="202.5">29</text>
<text x="170.1" y="199.9">30</text>
<text x="80.9" y="205">13</text>
<text x="80.9" y="207.5">14</text>
<text x="84.5" y="206.3">GND</text>
<text x="84.5" y="208.8">GP10_SPI1SCK_I2C1SDA</text>
<text x="152.4" y="208.8">GP21_I2C0SCL</text>
<text x="163.9" y="206.3">GND</text>
<text x="170.1" y="207.5">27</text>
<text x="170.1" y="205">28</text>
<text x="80.9" y="210.1">15</text>
<text x="80.9" y="212.6">16</text>
<text x="80.9" y="215.2">17</text>
<text x="84.5" y="211.4">GP11_SPI1TX_I2C1SCL</text>
<text x="84.5" y="213.9">GP12_SPI1RX_I2C0SDA_UART0TX</text>
<text x="143.2" y="213.9">GP19_SPI0TX_I2C1SCL</text>
<text x="152.2" y="211.4">GP20_I2C0SDA</text>
<text x="170.1" y="215.2">24</text>
<text x="170.1" y="212.6">25</text>
<text x="170.1" y="210.1">26</text>
<text x="80.9" y="217.7">18</text>
<text x="80.9" y="220.2">19</text>
<text x="84.5" y="216.4">GP13_SPI1CSn_I2C0SCL_UART0RX</text>
<text x="84.5" y="219">GND</text>
<text x="84.5" y="221.5">GP14_SPI1SCK_I2C1SDA</text>
<text x="140.5" y="221.5">GP17_SPI0CSn_UART0TX</text>
<text x="141.1" y="216.4">GP18_SPI0SCK_I2C1SDA</text>
<text x="163.9" y="219">GND</text>
<text x="170.1" y="220.2">22</text>
<text x="170.1" y="217.7">23</text>
<text x="80.9" y="222.8">20</text>
<text x="84.5" y="224.1">GP15_SPI1TX_I2C1SCL</text>
<text x="141.5" y="224.1">GP16_SPI0RX_UART0RX</text>
<text x="170.1" y="222.8">21</text>
</g>
<g font-size="2.2" fill="#a00000">
<text x="28.4" y="3.1">1</text>
<text x="78.2" y="3.1">2</text>
<text x="128" y="3.1">3</text>
<text x="177.8" y="3.1">4</text>
<text x="227.6" y="3.1">5</text>
<text x="277.4" y="3.1">6</text>
<text x="327.2" y="3.1">7</text>
<text x="376.9" y="3.1">8</text>
<text x="1.4" y="28.3">A</text>
<text x="413.4" y="28.3">A</text>
<text x="1.4" y="78.1">B</text>
<text x="413.4" y="78.1">B</text>
<text x="1.4" y="127.9">C</text>
<text x="413.4" y="127.9">C</text>
<text x="1.4" y="177.7">D</text>
<text x="413.4" y="177.7">D</text>
<text x="1.4" y="227.5">E</text>
<text x="413.4" y="227.5">E</text>
<text x="28.4" y="292.4">1</text>
<text x="78.2" y="292.4">2</text>
<text x="128" y="292.4">3</text>
<text x="177.8" y="292.4">4</text>
<text x="227.6" y="292.4">5</text>
<text x="277.4" y="292.4">6</text>
<text x="327.2" y="292.4">7</text>
<text x="376.9" y="292.4">8</text>
</g>
<g font-size="1.3" fill="#a00000">
<text x="272.8" y="144.2">Si5351</text>
<text x="277.9" y="144.2">Clock Gen</text>
<text x="267.7" y="155.6">25 MHz Xtal</text>
<text x="280.7" y="155.6">GND</text>
<text x="291.3" y="154.9" transform="rotate(-90 291.3 154.9)">8kHz-160MHz</text>
<text x="268.7" y="159.2">0</text>
<text x="271.5" y="159.5">1</text>
<text x="273.8" y="159.2">2 SCL SDA</text>
<text x="283.2" y="159.2">VIN</text>
</g>
<g font-size=".7" fill="#a00000">
<text x="62.9" y="113.4" transform="rotate(-90 62.9 113.4)">1</text>
<text x="62.9" y="109.8" transform="rotate(-90 62.9 109.8)">2</text>
</g>
</svg>
